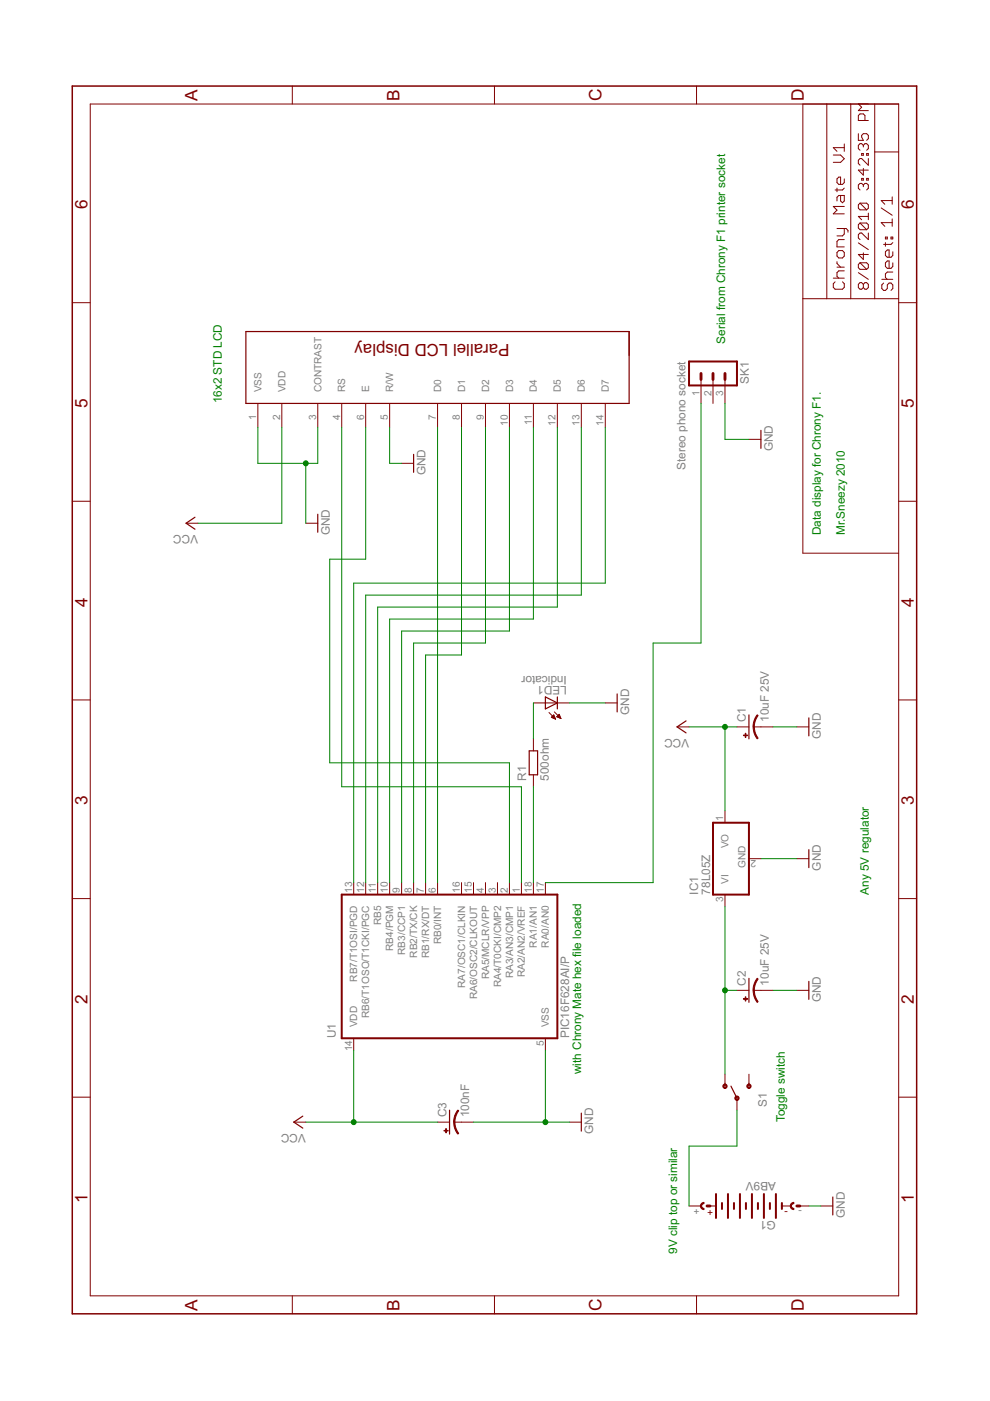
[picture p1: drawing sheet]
<svg xmlns="http://www.w3.org/2000/svg" width="210mm" height="297mm" viewBox="0 0 210 297" stroke-linecap="round" stroke-linejoin="round" font-family="sans-serif">
<g fill="#800000" stroke="#800000" stroke-width=".21">
<path d="M185.5 22.1h5z"/>
<path d="M180.4 22.1h5.1z"/>
<path d="M175.3 22.1h5.1z"/>
<path d="M170.2 22.1h5.1z"/>
<path d="M170.2 117.3h20.3z"/>
<path d="M170.2 63.3v54z"/>
<path d="M170.2 22.1v41.2z"/>
<path d="M185.5 32.2h5z"/>
<path d="M185.5 22.1v10.1z"/>
<path d="M185.5 32.2v31.1z"/>
<path d="M185.5 63.3h5z"/>
<path d="M180.4 63.3h5.1z"/>
<path d="M180.4 22.1v41.2z"/>
<path d="M175.3 63.3h5.1z"/>
<path d="M175.3 22.1v41.2z"/>
<path d="M170.2 63.3h5.1z"/>
<path d="M177.1 59.8l-.4 .4z"/>
<path d="M176.7 60.2v.7z"/>
<path d="M176.7 60.9l.4 .4z"/>
<path d="M177.1 61.3h1.5z"/>
<path d="M179 60.9l-.4 .4z"/>
<path d="M179 60.2v.7z"/>
<path d="M178.6 59.8l.4 .4z"/>
<path d="M176.7 59h2.3z"/>
<path d="M177.5 58.6l.3 .4z"/>
<path d="M177.5 57.8v.8z"/>
<path d="M177.5 57.8l.3-.4z"/>
<path d="M177.8 57.4h1.2z"/>
<path d="M177.5 56.6h1.5z"/>
<path d="M177.5 55.9l.7 .7z"/>
<path d="M177.5 55.5v.4z"/>
<path d="M179 53.5v.8z"/>
<path d="M178.6 53.1l.4 .4z"/>
<path d="M177.8 53.1h.8z"/>
<path d="M177.8 53.1l-.3 .4z"/>
<path d="M177.5 53.5v.8z"/>
<path d="M177.5 54.3l.3 .4z"/>
<path d="M177.8 54.7h.8z"/>
<path d="M179 54.3l-.4 .4z"/>
<path d="M177.5 52.3h1.5z"/>
<path d="M177.5 51.2v1.1z"/>
<path d="M177.5 51.2l.3-.4z"/>
<path d="M177.8 50.8h1.2z"/>
<path d="M177.5 50h1.1z"/>
<path d="M179 49.6l-.4 .4z"/>
<path d="M179 48.5v1.1z"/>
<path d="M177.5 48.5h1.9z"/>
<path d="M179.4 48.5l.4 .4z"/>
<path d="M179.8 48.9v.3z"/>
<path d="M176.7 45.3h2.3z"/>
<path d="M176.7 45.3l.8-.7z"/>
<path d="M176.7 43.8l.8 .8z"/>
<path d="M176.7 43.8h2.3z"/>
<path d="M177.5 41.8v.8z"/>
<path d="M177.8 41.4l-.3 .4z"/>
<path d="M177.8 41.4h1.2z"/>
<path d="M179 41.4v1.2z"/>
<path d="M179 42.6l-.4 .4z"/>
<path d="M178.2 42.6l.4 .4z"/>
<path d="M178.2 41.4v1.2z"/>
<path d="M177.1 40.3h1.5z"/>
<path d="M179 39.9l-.4 .4z"/>
<path d="M177.5 39.9v.8z"/>
<path d="M179 37.9v.8z"/>
<path d="M179 38.7l-.4 .4z"/>
<path d="M177.8 39.1h.8z"/>
<path d="M177.5 38.7l.3 .4z"/>
<path d="M177.5 37.9v.8z"/>
<path d="M177.8 37.5l-.3 .4z"/>
<path d="M177.8 37.5h.4z"/>
<path d="M178.2 37.5v1.6z"/>
<path d="M176.7 34.4h1.5z"/>
<path d="M178.2 34.4l.8-.7z"/>
<path d="M178.2 32.9l.8 .8z"/>
<path d="M176.7 32.9h1.5z"/>
<path d="M176.7 31.3l.8 .8z"/>
<path d="M176.7 31.3h2.3z"/>
<path d="M179 30.5v1.6z"/>
<path d="M182 61l.4 .3z"/>
<path d="M182 60.3v.7z"/>
<path d="M182.4 59.9l-.4 .4z"/>
<path d="M182.4 59.9h.3z"/>
<path d="M182.7 59.9l.3 .4z"/>
<path d="M183.4 59.9l-.4 .4z"/>
<path d="M183.4 59.9h.3z"/>
<path d="M183.7 59.9l.4 .4z"/>
<path d="M184.1 60.3v.7z"/>
<path d="M183.7 61.3l.4-.3z"/>
<path d="M183.4 61.3h.3z"/>
<path d="M183 61l.4 .3z"/>
<path d="M182.7 61.3l.3-.3z"/>
<path d="M182.4 61.3h.3z"/>
<path d="M183 60.3v.7z"/>
<path d="M182 57.8l2.1 1.4z"/>
<path d="M182.4 57.1h1.3z"/>
<path d="M182 56.8l.4 .3z"/>
<path d="M182 56.1v.7z"/>
<path d="M182 56.1l.4-.4z"/>
<path d="M182.4 55.7h1.3z"/>
<path d="M183.7 55.7l.4 .4z"/>
<path d="M184.1 56.1v.7z"/>
<path d="M183.7 57.1l.4-.3z"/>
<path d="M182.4 55.7l1.3 1.4z"/>
<path d="M182 54h2.1z"/>
<path d="M182 54l1 1z"/>
<path d="M183 53.6v1.4z"/>
<path d="M182 51.5l2.1 1.4z"/>
<path d="M184.1 49.4v1.4z"/>
<path d="M182.7 49.4l1.4 1.4z"/>
<path d="M182.4 49.4h.3z"/>
<path d="M182 49.7l.4-.3z"/>
<path d="M182 49.7v.8z"/>
<path d="M182 50.5l.4 .3z"/>
<path d="M182.4 48.7h1.3z"/>
<path d="M182 48.3l.4 .4z"/>
<path d="M182 47.6v.7z"/>
<path d="M182 47.6l.4-.3z"/>
<path d="M182.4 47.3h1.3z"/>
<path d="M183.7 47.3l.4 .3z"/>
<path d="M184.1 47.6v.7z"/>
<path d="M184.1 48.3l-.4 .4z"/>
<path d="M182.4 47.3l1.3 1.4z"/>
<path d="M182 45.9l.7 .7z"/>
<path d="M182 45.9h2.1z"/>
<path d="M184.1 45.2v1.4z"/>
<path d="M182.4 44.5h1.3z"/>
<path d="M182 44.1l.4 .4z"/>
<path d="M182 43.4v.7z"/>
<path d="M182.4 43.1l-.4 .3z"/>
<path d="M182.4 43.1h1.3z"/>
<path d="M183.7 43.1l.4 .3z"/>
<path d="M184.1 43.4v.7z"/>
<path d="M184.1 44.1l-.4 .4z"/>
<path d="M182.4 43.1l1.3 1.4z"/>
<path d="M182 39.9l.4 .4z"/>
<path d="M182 39.2v.7z"/>
<path d="M182 39.2l.4-.3z"/>
<path d="M182.4 38.9h.3z"/>
<path d="M182.7 38.9l.3 .3z"/>
<path d="M183 39.2v.4z"/>
<path d="M183 39.2l.4-.3z"/>
<path d="M183.4 38.9h.3z"/>
<path d="M183.7 38.9l.4 .3z"/>
<path d="M184.1 39.2v.7z"/>
<path d="M184.1 39.9l-.4 .4z"/>
<path d="M182.7 37.8v.4z"/>
<path d="M182.7 37.8h.3z"/>
<path d="M183 37.8v.4z"/>
<path d="M182.7 38.2h.3z"/>
<path d="M183.7 37.8v.4z"/>
<path d="M183.7 37.8h.4z"/>
<path d="M184.1 37.8v.4z"/>
<path d="M183.7 38.2h.4z"/>
<path d="M182 36.1h2.1z"/>
<path d="M182 36.1l1 1z"/>
<path d="M183 35.7v1.4z"/>
<path d="M184.1 33.6v1.4z"/>
<path d="M182.7 33.6l1.4 1.4z"/>
<path d="M182.4 33.6h.3z"/>
<path d="M182.4 33.6l-.4 .4z"/>
<path d="M182 34v.7z"/>
<path d="M182 34.7l.4 .3z"/>
<path d="M182.7 32.6v.3z"/>
<path d="M182.7 32.6h.3z"/>
<path d="M183 32.6v.3z"/>
<path d="M182.7 32.9h.3z"/>
<path d="M183.7 32.6v.3z"/>
<path d="M183.7 32.6h.4z"/>
<path d="M184.1 32.6v.3z"/>
<path d="M183.7 32.9h.4z"/>
<path d="M182 31.5l.4 .4z"/>
<path d="M182 30.8v.7z"/>
<path d="M182 30.8l.4-.3z"/>
<path d="M182.4 30.5h.3z"/>
<path d="M182.7 30.5l.3 .3z"/>
<path d="M183 30.8v.4z"/>
<path d="M183.4 30.5l-.4 .3z"/>
<path d="M183.4 30.5h.3z"/>
<path d="M183.7 30.5l.4 .3z"/>
<path d="M184.1 30.8v.7z"/>
<path d="M183.7 31.9l.4-.4z"/>
<path d="M182 28.3v1.5z"/>
<path d="M182 29.8h1z"/>
<path d="M182.7 29.1l.3 .7z"/>
<path d="M182.7 28.7v.4z"/>
<path d="M182.7 28.7l.3-.4z"/>
<path d="M183 28.3h.7z"/>
<path d="M183.7 28.3l.4 .4z"/>
<path d="M184.1 28.7v.7z"/>
<path d="M184.1 29.4l-.4 .4z"/>
<path d="M182 25.5h2.1z"/>
<path d="M182 24.5v1z"/>
<path d="M182 24.5l.4-.3z"/>
<path d="M182.4 24.2h.6z"/>
<path d="M183 24.2l.4 .3z"/>
<path d="M183.4 24.5v1z"/>
<path d="M182 23.5h2.1z"/>
<path d="M182.7 22.7l-.7 .8z"/>
<path d="M182 22l.7 .7z"/>
<path d="M182 22h2.1z"/>
<path d="M186.8 47.2l.8 .8z"/>
<path d="M186.8 47.2h2.4z"/>
<path d="M189.2 46.4v1.6z"/>
<path d="M186.8 44.1l2.4 1.5z"/>
<path d="M186.8 42.5l.8 .8z"/>
<path d="M186.8 42.5h2.4z"/>
<path d="M189.2 41.7v1.6z"/>
<path d="M187.3 60l-.3 .4z"/>
<path d="M187 60.4v.8z"/>
<path d="M187 61.2l.3 .4z"/>
<path d="M187.3 61.6h.4z"/>
<path d="M187.7 61.6l.4-.4z"/>
<path d="M188.1 60.4v.8z"/>
<path d="M188.5 60l-.4 .4z"/>
<path d="M188.5 60h.4z"/>
<path d="M188.9 60l.4 .4z"/>
<path d="M189.3 60.4v.8z"/>
<path d="M189.3 61.2l-.4 .4z"/>
<path d="M187 59.2h2.3z"/>
<path d="M187.7 58.8l.4 .4z"/>
<path d="M187.7 58.1v.7z"/>
<path d="M187.7 58.1l.4-.4z"/>
<path d="M188.1 57.7h1.2z"/>
<path d="M189.3 55.7v.8z"/>
<path d="M189.3 56.5l-.4 .4z"/>
<path d="M188.1 56.9h.8z"/>
<path d="M187.7 56.5l.4 .4z"/>
<path d="M187.7 55.7v.8z"/>
<path d="M187.7 55.7l.4-.4z"/>
<path d="M188.1 55.3h.4z"/>
<path d="M188.5 55.3v1.6z"/>
<path d="M189.3 53.4v.8z"/>
<path d="M189.3 54.2l-.4 .3z"/>
<path d="M188.1 54.5h.8z"/>
<path d="M187.7 54.2l.4 .3z"/>
<path d="M187.7 53.4v.8z"/>
<path d="M187.7 53.4l.4-.4z"/>
<path d="M188.1 53h.4z"/>
<path d="M188.5 53v1.5z"/>
<path d="M187.3 51.8h1.6z"/>
<path d="M188.9 51.8l.4-.4z"/>
<path d="M187.7 51.4v.8z"/>
<path d="M187.7 50.3v.4z"/>
<path d="M187.7 50.3h.4z"/>
<path d="M188.1 50.3v.4z"/>
<path d="M187.7 50.7h.4z"/>
<path d="M188.9 50.3v.4z"/>
<path d="M188.9 50.3h.4z"/>
<path d="M189.3 50.3v.4z"/>
<path d="M188.9 50.7h.4z"/>
<path d="M19.1 274.7h171.4z"/>
<path d="M62 274.7v3.9z"/>
<path d="M104.8 274.7v3.9z"/>
<path d="M147.7 274.7v3.9z"/>
<path d="M190.5 22.1v252.6z"/>
<path d="M190.5 232.6h3.9z"/>
<path d="M190.5 190.5h3.9z"/>
<path d="M190.5 148.4h3.9z"/>
<path d="M190.5 106.3h3.9z"/>
<path d="M190.5 64.2h3.9z"/>
<path d="M19.1 22.1h171.4z"/>
<path d="M62 18.2v3.9z"/>
<path d="M104.8 18.2v3.9z"/>
<path d="M147.7 18.2v3.9z"/>
<path d="M19.1 22.1v252.6z"/>
<path d="M15.3 232.6h3.8z"/>
<path d="M15.3 190.5h3.8z"/>
<path d="M15.3 148.4h3.8z"/>
<path d="M15.3 106.3h3.8z"/>
<path d="M15.3 64.2h3.8z"/>
<path d="M115.6 187.1v2.6z"/>
<path d="M113.1 187.1v2.6z"/>
<path d="M110.6 187.1v2.6z"/>
<path d="M108 187.1v2.6z"/>
<path d="M105.5 187.1v2.6z"/>
<path d="M92.8 187.1v2.6z"/>
<path d="M90.2 187.1v2.6z"/>
<path d="M87.7 187.1v2.6z"/>
<path d="M85.2 187.1v2.6z"/>
<path d="M82.6 187.1v2.6z"/>
<path d="M80.1 187.1v2.6z"/>
<path d="M77.5 187.1v2.6z"/>
<path d="M75 187.1v2.6z"/>
<path d="M115.6 220.1v2.6z"/>
<path d="M75 220.1v2.6z"/>
<path d="M102.9 187.1v2.6z"/>
<path d="M100.4 187.1v2.6z"/>
<path d="M97.9 187.1v2.6z"/>
<path d="M54.7 85.5v5.1z"/>
<path d="M59.8 85.5v5.1z"/>
<path d="M67.4 85.5v5.1z"/>
<path d="M72.5 85.5v5.1z"/>
<path d="M77.5 85.5v5.1z"/>
<path d="M82.6 85.5v5.1z"/>
<path d="M92.8 85.5v5.1z"/>
<path d="M97.9 85.5v5.1z"/>
<path d="M102.9 85.5v5.1z"/>
<path d="M108 85.5v5.1z"/>
<path d="M113.1 85.5v5.1z"/>
<path d="M118.2 85.5v5.1z"/>
<path d="M123.3 85.5v5.1z"/>
<path d="M128.3 85.5v5.1z"/>
<path d="M153.7 189.7v2.5z"/>
<path d="M158.8 182.1h2.5z"/>
<path d="M153.7 171.9v2.5z"/>
<path d="M159.8 154.1h1.5z"/>
<path d="M156.3 154.1h2.5z"/>
<path d="M161.3 154.1h2.6z"/>
<path d="M159.8 210h1.5z"/>
<path d="M156.3 210h2.5z"/>
<path d="M161.3 210h2.6z"/>
<path d="M96.3 237.9h1.6z"/>
<path d="M92.8 237.9h2.5z"/>
<path d="M97.9 237.9h2.5z"/>
<path d="M85.2 98.2h2.5z"/>
<path d="M169 182.1h2.5z"/>
<path d="M169 154.1h2.5z"/>
<path d="M169 210h2.5z"/>
<path d="M64.8 110.9h2.6z"/>
<path d="M120.7 237.9h2.6z"/>
<path d="M156.3 232.8v2.6z"/>
<path d="M158.8 227.8v2.5z"/>
<path d="M158.8 229.7v.6z"/>
<path d="M153.7 229.7v.6z"/>
<path d="M153.7 227.8v2.5z"/>
<path d="M165.8 255.7h1.9z"/>
<path d="M150.5 255.7h1.3z"/>
<path d="M146.1 255.7h2.5z"/>
<path d="M169 255.7h2.5z"/>
<path d="M143.6 154.1h2.5z"/>
<path d="M39.5 110.9h2.5z"/>
<path d="M62.3 237.9h2.5z"/>
<path d="M174 255.7h2.6z"/>
<path d="M148.6 80.5v5z"/>
<path d="M151.2 80.5v5z"/>
<path d="M153.7 80.5v5z"/>
<path d="M158.8 93.2h2.5z"/>
<path d="M118.2 149h2.5z"/>
<path d="M113.1 149h2.5z"/>
<path d="M115.6 149h2.6z"/>
<path d="M116.4 151.1l1.4 1.4z"/>
<path d="M117.5 150.9l1.4 1.4z"/>
<path d="M116.9 152.1l.9 .4z"/>
<path d="M116.9 152.1l.5-.5z"/>
<path d="M117.4 151.6l.4 .9z"/>
<path d="M117.7 152.3v.1z"/>
<path d="M117.6 152v.4z"/>
<path d="M117.5 151.8v.5z"/>
<path d="M117.4 151.6v.7z"/>
<path d="M117.2 151.7v.5z"/>
<path d="M117.1 151.8v.4z"/>
<path d="M117 152v.1z"/>
<path d="M118 152l.9 .3z"/>
<path d="M118 152l.6-.6z"/>
<path d="M118.6 151.4l.3 .9z"/>
<path d="M118.8 152.1v.2z"/>
<path d="M118.7 151.8v.4z"/>
<path d="M118.6 151.5v.7z"/>
<path d="M118.4 151.5v.6z"/>
<path d="M118.3 151.7v.4z"/>
<path d="M118.2 151.8v.2z"/>
<path d="M128.3 149h2.6z"/>
<path d="M113.1 156.7v2.5z"/>
<path d="M113.1 164.3v2.5z"/>
<path d="M160.5 151.6l.2 .1-.6 1.4-.2 1h-.2l.2-1.3z" fill-rule="evenodd"/>
<path d="M159.7 154.1h.2l.2 1 .6 1.4-.2 .2-.6-1.3z" fill-rule="evenodd"/>
<path d="M160.5 207.4l.2 .2-.6 1.4-.2 1h-.2l.2-1.4z" fill-rule="evenodd"/>
<path d="M159.7 210h.2l.2 1 .6 1.4-.2 .1-.6-1.2z" fill-rule="evenodd"/>
<path d="M97.1 235.4l.2 .1-.7 1.4-.2 1h-.2l.2-1.3z" fill-rule="evenodd"/>
<path d="M96.2 237.9h.3l.1 1 .7 1.4-.2 .2-.7-1.2z" fill-rule="evenodd"/>
<path d="M153.4 230a.46 .46 0 0 1 .7 .1 .46 .46 0 0 1-.4 .7v-.3a.26 .26 0 0 1-.2-.3 .26 .26 0 0 1 .4-.1 .26 .26 0 0 1-.1 .4l-.1 .3a.46 .46 0 0 1-.4-.3 .46 .46 0 0 1 .1-.5z" fill-rule="evenodd"/>
<path d="M158.4 230a.46 .46 0 0 1 .8 .1 .46 .46 0 0 1-.4 .7v-.3a.26 .26 0 0 1-.2-.3 .26 .26 0 0 1 .4-.1 .26 .26 0 0 1-.1 .4l-.1 .3a.46 .46 0 0 1-.4-.3 .46 .46 0 0 1 0-.5z" fill-rule="evenodd"/>
<path d="M155.9 232.6a.46 .46 0 0 1 .8 0 .46 .46 0 0 1-.4 .7v-.2a.26 .26 0 0 1-.3-.4 .26 .26 0 0 1 .4-.1 .26 .26 0 0 1 0 .5l-.1 .2a.46 .46 0 0 1-.5-.3 .46 .46 0 0 1 .1-.4z" fill-rule="evenodd"/>
<path d="M148.7 255.1l.6-.2v.3a.51 .51 0 0 0-.5 .5 .51 .51 0 0 0 .5 .5v.3a.76 .76 0 0 1-.7-.5 .76 .76 0 0 1 .1-.9z" fill-rule="evenodd"/>
<path d="M167.8 255.1l.5-.2v.3a.51 .51 0 0 0-.5 .5 .51 .51 0 0 0 .5 .5v.3a.77 .77 0 0 1-.7-.5 .77 .77 0 0 1 .2-.9z" fill-rule="evenodd"/>
</g>
<g fill="#800000" stroke="#800000" stroke-width=".32">
<path d="M15.3 278.6h179.1z"/>
<path d="M194.4 18.2v260.4z"/>
<path d="M15.3 18.2h179.1z"/>
<path d="M15.3 18.2v260.4z"/>
</g>
<g fill="#800000" stroke="#800000" stroke-width=".42">
<path d="M118.2 189.7v30.4z"/>
<path d="M72.5 220.1h45.7z"/>
<path d="M72.5 189.7v30.4z"/>
<path d="M72.5 189.7h45.7z"/>
<path d="M158.8 174.4v15.3z"/>
<path d="M151.2 174.4h7.6z"/>
<path d="M151.2 174.4v15.3z"/>
<path d="M151.2 189.7h7.6z"/>
<path d="M165.8 255.7v.6z"/>
<path d="M165.8 255.1v.6z"/>
<path d="M164.5 253.2v5z"/>
<path d="M163.2 255.1v1.2z"/>
<path d="M151.8 255.7v2.5z"/>
<path d="M151.8 253.2v2.5z"/>
<path d="M162 253.2v5z"/>
<path d="M160.7 255.1v1.2z"/>
<path d="M159.4 253.2v5z"/>
<path d="M158.2 255.1v1.2z"/>
<path d="M156.9 253.2v5z"/>
<path d="M155.6 255.1v1.2z"/>
<path d="M154.3 253.2v5z"/>
<path d="M153.1 255.1v1.2z"/>
<path d="M146.1 76.6v5.1z"/>
<path d="M146.1 76.6h10.2z"/>
<path d="M146.1 81.7h10.2z"/>
<path d="M156.3 76.6v5.1z"/>
</g>
<g fill="#800000" stroke="#800000" stroke-width=".25">
<path d="M52.1 85.5h81.3z"/>
<path d="M133.4 70.3v15.2z"/>
<path d="M133.4 70.3v5.1z"/>
<path d="M52.1 70.3h81.3z"/>
<path d="M52.1 70.3v15.2z"/>
<path d="M158.8 151.6v5.1z"/>
<path d="M158.8 207.4v5.1z"/>
<path d="M95.3 235.4v5.1z"/>
<path d="M87.7 96.3v3.8z"/>
<path d="M171.5 180.1v3.9z"/>
<path d="M171.5 152.2v3.8z"/>
<path d="M171.5 208.1v3.8z"/>
<path d="M67.4 109v3.8z"/>
<path d="M123.3 236v3.8z"/>
<path d="M155 230.3l1.3 2.5z"/>
<path d="M143.6 154.1l1.9-1.3z"/>
<path d="M143.6 154.1l1.9 1.3z"/>
<path d="M39.5 110.9l1.8-1.2z"/>
<path d="M39.5 110.9l1.8 1.3z"/>
<path d="M62.3 237.9l1.9-1.3z"/>
<path d="M62.3 237.9l1.9 1.3z"/>
<path d="M176.6 253.8v3.8z"/>
<path d="M161.3 91.2v3.9z"/>
<path d="M115.6 147.8l2.6 1.2z"/>
<path d="M115.6 150.3l2.6-1.3z"/>
<path d="M118.2 147.8v1.2z"/>
<path d="M118.2 149v1.3z"/>
<path d="M115.6 147.8v1.2z"/>
<path d="M115.6 149v1.3z"/>
<path d="M130.9 147.1v3.8z"/>
<path d="M114 159.2v5.1z"/>
<path d="M112.2 159.2v5.1z"/>
<path d="M112.2 159.2h1.8z"/>
<path d="M112.2 164.3h1.8z"/>
</g>
<g fill="#800000" stroke="#800000" stroke-width=".21">
<path d="M158 155.5h.1v.9h-.1z"/>
<path d="M157.6 155.9h.9v.1h-.9z"/>
<path d="M158 211.3h.1v.9h-.1z"/>
<path d="M157.6 211.7h.9v.2h-.9z"/>
<path d="M94.5 239.3h.1v.9h-.1z"/>
<path d="M94.1 239.7h.9v.1h-.9z"/>
</g>
<g fill="#800000" stroke="#800000" stroke-width=".61">
<path d="M149.9 255.7h.6z"/>
<path d="M169 255.7h.6z"/>
<path d="M153.7 79.2v1.3z"/>
<path d="M151.2 79.2v1.3z"/>
<path d="M148.6 79.2v1.3z"/>
</g>
<g fill="#008000" stroke="#008000" stroke-width=".21">
<path d="M92.8 90.6v96.5z"/>
<path d="M90.2 138.9v48.2z"/>
<path d="M90.2 138.9h7.7z"/>
<path d="M97.9 90.6v48.3z"/>
<path d="M87.7 136.3v50.8z"/>
<path d="M87.7 136.3h15.2z"/>
<path d="M102.9 90.6v45.7z"/>
<path d="M85.2 133.8v53.3z"/>
<path d="M85.2 133.8h22.8z"/>
<path d="M108 90.6v43.2z"/>
<path d="M82.6 131.3v55.8z"/>
<path d="M82.6 131.3h30.5z"/>
<path d="M113.1 90.6v40.7z"/>
<path d="M80.1 128.7v58.4z"/>
<path d="M80.1 128.7h38.1z"/>
<path d="M118.2 90.6v38.1z"/>
<path d="M77.5 126.2v60.9z"/>
<path d="M77.5 126.2h45.8z"/>
<path d="M123.3 90.6v35.6z"/>
<path d="M75 123.6v63.5z"/>
<path d="M75 123.6h53.3z"/>
<path d="M128.3 90.6v33z"/>
<path d="M110.6 166.8v20.3z"/>
<path d="M72.5 166.8h38.1z"/>
<path d="M72.5 90.6v76.2z"/>
<path d="M108 161.7v25.4z"/>
<path d="M69.9 161.7h38.1z"/>
<path d="M69.9 118.6v43.1z"/>
<path d="M69.9 118.6h7.6z"/>
<path d="M77.5 90.6v28z"/>
<path d="M82.6 90.6v7.6z"/>
<path d="M82.6 98.2h2.6z"/>
<path d="M54.7 90.6v7.6z"/>
<path d="M54.7 98.2h10.1z"/>
<path d="M64.8 98.2v12.7z"/>
<path d="M64.8 98.2h2.6z"/>
<path d="M67.4 90.6v7.6z"/>
<path d="M100.4 237.9h15.2z"/>
<path d="M115.6 237.9h5.1z"/>
<path d="M115.6 222.7v15.2z"/>
<path d="M163.9 210h5.1z"/>
<path d="M161.3 182.1h7.7z"/>
<path d="M163.9 154.1h5.1z"/>
<path d="M171.5 255.7h2.5z"/>
<path d="M153.7 85.5v7.7z"/>
<path d="M153.7 93.2h5.1z"/>
<path d="M120.7 149h7.6z"/>
<path d="M59.8 90.6v20.3z"/>
<path d="M42 110.9h17.8z"/>
<path d="M64.8 237.9h10.2z"/>
<path d="M75 237.9h17.8z"/>
<path d="M75 222.7v15.2z"/>
<path d="M146.1 154.1h7.6z"/>
<path d="M153.7 154.1h2.6z"/>
<path d="M153.7 154.1v17.8z"/>
<path d="M146.1 243v12.7z"/>
<path d="M146.1 243h10.2z"/>
<path d="M156.3 235.4v7.6z"/>
<path d="M153.7 210v17.8z"/>
<path d="M153.7 192.2v17.8z"/>
<path d="M153.7 210h2.6z"/>
<path d="M148.6 85.5v50.8z"/>
<path d="M138.5 136.3v50.8z"/>
<path d="M138.5 136.3h10.1z"/>
<path d="M115.6 187.1h22.9z"/>
<path d="M113.1 166.8v20.3z"/>
<path d="M113.1 149v7.7z"/>
<circle cx="64.8" cy="98.2" r=".52"/>
<circle cx="115.6" cy="237.9" r=".52"/>
<circle cx="75" cy="237.9" r=".52"/>
<circle cx="153.7" cy="154.1" r=".52"/>
<circle cx="153.7" cy="210" r=".52"/>
</g>
<g font-size="4.1" fill="#800000">
<text x="41.9" y="21.5" transform="rotate(-90 41.9 21.5)">A</text>
<text x="84.7" y="21.5" transform="rotate(-90 84.7 21.5)">B</text>
<text x="127.6" y="21.5" transform="rotate(-90 127.6 21.5)">C</text>
<text x="170.4" y="21.5" transform="rotate(-90 170.4 21.5)">D</text>
<text x="18.5" y="44.4" transform="rotate(-90 18.5 44.4)">6</text>
<text x="193.7" y="44.4" transform="rotate(-90 193.7 44.4)">6</text>
<text x="18.5" y="86.5" transform="rotate(-90 18.5 86.5)">5</text>
<text x="193.7" y="86.5" transform="rotate(-90 193.7 86.5)">5</text>
<text x="18.5" y="128.6" transform="rotate(-90 18.5 128.6)">4</text>
<text x="193.7" y="128.6" transform="rotate(-90 193.7 128.6)">4</text>
<text x="18.5" y="170.8" transform="rotate(-90 18.5 170.8)">3</text>
<text x="193.7" y="170.8" transform="rotate(-90 193.7 170.8)">3</text>
<text x="18.5" y="212.9" transform="rotate(-90 18.5 212.9)">2</text>
<text x="193.7" y="212.9" transform="rotate(-90 193.7 212.9)">2</text>
<text x="18.5" y="255" transform="rotate(-90 18.5 255)">1</text>
<text x="193.7" y="255" transform="rotate(-90 193.7 255)">1</text>
<text x="41.9" y="278" transform="rotate(-90 41.9 278)">A</text>
<text x="84.7" y="278" transform="rotate(-90 84.7 278)">B</text>
<text x="127.6" y="278" transform="rotate(-90 127.6 278)">C</text>
<text x="170.4" y="278" transform="rotate(-90 170.4 278)">D</text>
</g>
<text font-size="4" fill="#800000" x="108" y="72.8" transform="rotate(-180 108 72.8)">Parallel LCD Display</text>
<g font-size="2.8" fill="#008000">
<text x="153.7" y="72.8" transform="rotate(-90 153.7 72.8)">Serial from Chrony F1 printer socket</text>
<text x="47.1" y="85.5" transform="rotate(-90 47.1 85.5)">16x2 STD LCD</text>
<text x="174" y="113.5" transform="rotate(-90 174 113.5)">Data display for Chrony F1.</text>
<text x="179.1" y="113.5" transform="rotate(-90 179.1 113.5)">Mr.Sneezy 2010</text>
<text x="184.2" y="189.7" transform="rotate(-90 184.2 189.7)">Any 5V regulator</text>
<text x="123.2" y="227.8" transform="rotate(-90 123.2 227.8)">with Chrony Mate hex file loaded</text>
<text x="166.4" y="237.9" transform="rotate(-90 166.4 237.9)">Toggle switch</text>
<text x="143.6" y="265.9" transform="rotate(-90 143.6 265.9)">9V clip top or similar</text>
</g>
<g font-size="2.8" fill="#808080">
<text x="158.8" y="81.4" transform="rotate(-90 158.8 81.4)">SK1</text>
<text x="163.9" y="95.7" transform="rotate(-90 163.9 95.7)">GND</text>
<text x="90.2" y="100.8" transform="rotate(-90 90.2 100.8)">GND</text>
<text x="145.3" y="99.7" transform="rotate(-90 145.3 99.7)">Stereo phono socket</text>
<text x="42" y="113.5" transform="rotate(-180 42 113.5)">VCC</text>
<text x="69.9" y="113.5" transform="rotate(-90 69.9 113.5)">GND</text>
<text x="120.2" y="143.3" transform="rotate(-180 120.2 143.3)">Indicator</text>
<text x="120.2" y="145.5" transform="rotate(-180 120.2 145.5)">LED1</text>
<text x="133.4" y="151.6" transform="rotate(-90 133.4 151.6)">GND</text>
<text x="158.2" y="153.1" transform="rotate(-90 158.2 153.1)">C1</text>
<text x="163" y="153.1" transform="rotate(-90 163 153.1)">10uF 25V</text>
<text x="146.1" y="156.7" transform="rotate(-180 146.1 156.7)">VCC</text>
<text x="174" y="156.7" transform="rotate(-90 174 156.7)">GND</text>
<text x="111.6" y="165.5" transform="rotate(-90 111.6 165.5)">R1</text>
<text x="116.4" y="165.5" transform="rotate(-90 116.4 165.5)">500ohm</text>
<text x="174" y="184.6" transform="rotate(-90 174 184.6)">GND</text>
<text x="148" y="189.7" transform="rotate(-90 148 189.7)">IC1</text>
<text x="150.5" y="189.7" transform="rotate(-90 150.5 189.7)">78L05Z</text>
<text x="158.2" y="209" transform="rotate(-90 158.2 209)">C2</text>
<text x="163" y="209" transform="rotate(-90 163 209)">10uF 25V</text>
<text x="174" y="212.5" transform="rotate(-90 174 212.5)">GND</text>
<text x="71.2" y="220.1" transform="rotate(-90 71.2 220.1)">U1</text>
<text x="120.7" y="220.1" transform="rotate(-90 120.7 220.1)">PIC16F628AI/P</text>
<text x="94.7" y="236.9" transform="rotate(-90 94.7 236.9)">C3</text>
<text x="99.5" y="236.9" transform="rotate(-90 99.5 236.9)">100nF</text>
<text x="162.6" y="234.7" transform="rotate(-90 162.6 234.7)">S1</text>
<text x="64.8" y="240.5" transform="rotate(-180 64.8 240.5)">VCC</text>
<text x="125.8" y="240.5" transform="rotate(-90 125.8 240.5)">GND</text>
<text x="164.5" y="250.6" transform="rotate(-180 164.5 250.6)">AB9V</text>
<text x="164.5" y="258.9" transform="rotate(-180 164.5 258.9)">G1</text>
<text x="179.1" y="258.2" transform="rotate(-90 179.1 258.2)">GND</text>
</g>
<g font-size="2.4" fill="#808080">
<text x="55.4" y="83.2" transform="rotate(-90 55.4 83.2)">VSS</text>
<text x="60.5" y="83.2" transform="rotate(-90 60.5 83.2)">VDD</text>
<text x="68.1" y="83.2" transform="rotate(-90 68.1 83.2)">CONTRAST</text>
<text x="73.2" y="83.2" transform="rotate(-90 73.2 83.2)">RS</text>
<text x="78.3" y="83.2" transform="rotate(-90 78.3 83.2)">E</text>
<text x="83.4" y="83.2" transform="rotate(-90 83.4 83.2)">R/W</text>
<text x="93.5" y="83.2" transform="rotate(-90 93.5 83.2)">D0</text>
<text x="98.6" y="83.2" transform="rotate(-90 98.6 83.2)">D1</text>
<text x="103.7" y="83.2" transform="rotate(-90 103.7 83.2)">D2</text>
<text x="108.8" y="83.2" transform="rotate(-90 108.8 83.2)">D3</text>
<text x="113.8" y="83.2" transform="rotate(-90 113.8 83.2)">D4</text>
<text x="118.9" y="83.2" transform="rotate(-90 118.9 83.2)">D5</text>
<text x="124" y="83.2" transform="rotate(-90 124 83.2)">D6</text>
<text x="129.1" y="83.2" transform="rotate(-90 129.1 83.2)">D7</text>
<text x="148.3" y="84" transform="rotate(-90 148.3 84)">1</text>
<text x="150.8" y="84" transform="rotate(-90 150.8 84)">2</text>
<text x="153.4" y="84" transform="rotate(-90 153.4 84)">3</text>
<text x="54.3" y="89.1" transform="rotate(-90 54.3 89.1)">1</text>
<text x="59.4" y="89.1" transform="rotate(-90 59.4 89.1)">2</text>
<text x="67" y="89.1" transform="rotate(-90 67 89.1)">3</text>
<text x="72.1" y="89.1" transform="rotate(-90 72.1 89.1)">4</text>
<text x="77.2" y="89.1" transform="rotate(-90 77.2 89.1)">6</text>
<text x="82.3" y="89.1" transform="rotate(-90 82.3 89.1)">5</text>
<text x="92.4" y="89.1" transform="rotate(-90 92.4 89.1)">7</text>
<text x="97.5" y="89.1" transform="rotate(-90 97.5 89.1)">8</text>
<text x="102.6" y="89.1" transform="rotate(-90 102.6 89.1)">9</text>
<text x="107.7" y="90.2" transform="rotate(-90 107.7 90.2)">10</text>
<text x="112.7" y="90.1" transform="rotate(-90 112.7 90.1)">11</text>
<text x="117.8" y="90.2" transform="rotate(-90 117.8 90.2)">12</text>
<text x="122.9" y="90.2" transform="rotate(-90 122.9 90.2)">13</text>
<text x="128" y="90.2" transform="rotate(-90 128 90.2)">14</text>
<text x="153.4" y="174.1" transform="rotate(-90 153.4 174.1)">1</text>
<text x="154.5" y="179.9" transform="rotate(-90 154.5 179.9)">VO</text>
<text x="158" y="184.1" transform="rotate(-90 158 184.1)">GND</text>
<text x="160.3" y="182.4" transform="rotate(-180 160.3 182.4)">2</text>
<text x="74.6" y="189.3" transform="rotate(-90 74.6 189.3)">13</text>
<text x="77.2" y="189.3" transform="rotate(-90 77.2 189.3)">12</text>
<text x="79.7" y="189.3" transform="rotate(-90 79.7 189.3)">11</text>
<text x="82.3" y="189.3" transform="rotate(-90 82.3 189.3)">10</text>
<text x="84.8" y="189.3" transform="rotate(-90 84.8 189.3)">9</text>
<text x="87.3" y="189.3" transform="rotate(-90 87.3 189.3)">8</text>
<text x="89.9" y="189.3" transform="rotate(-90 89.9 189.3)">7</text>
<text x="92.4" y="189.3" transform="rotate(-90 92.4 189.3)">6</text>
<text x="97.5" y="189.3" transform="rotate(-90 97.5 189.3)">16</text>
<text x="100" y="189.3" transform="rotate(-90 100 189.3)">15</text>
<text x="102.6" y="189.3" transform="rotate(-90 102.6 189.3)">4</text>
<text x="105.1" y="189.3" transform="rotate(-90 105.1 189.3)">3</text>
<text x="107.7" y="189.3" transform="rotate(-90 107.7 189.3)">2</text>
<text x="110.2" y="189.3" transform="rotate(-90 110.2 189.3)">1</text>
<text x="112.7" y="189.3" transform="rotate(-90 112.7 189.3)">18</text>
<text x="115.3" y="189.3" transform="rotate(-90 115.3 189.3)">17</text>
<text x="153.4" y="191.2" transform="rotate(-90 153.4 191.2)">3</text>
<text x="154.5" y="187.3" transform="rotate(-90 154.5 187.3)">VI</text>
<text x="80.8" y="196.2" transform="rotate(-90 80.8 196.2)">RB5</text>
<text x="83.4" y="201.6" transform="rotate(-90 83.4 201.6)">RB4/PGM</text>
<text x="85.9" y="202.4" transform="rotate(-90 85.9 202.4)">RB3/CCP1</text>
<text x="88.5" y="203" transform="rotate(-90 88.5 203)">RB2/TX/CK</text>
<text x="91" y="203.1" transform="rotate(-90 91 203.1)">RB1/RX/DT</text>
<text x="93.5" y="200.2" transform="rotate(-90 93.5 200.2)">RB0/INT</text>
<text x="113.8" y="200.9" transform="rotate(-90 113.8 200.9)">RA1/AN1</text>
<text x="116.4" y="200.9" transform="rotate(-90 116.4 200.9)">RA0/AN0</text>
<text x="75.8" y="208.2" transform="rotate(-90 75.8 208.2)">RB7/T1OSI/PGD</text>
<text x="98.6" y="209.4" transform="rotate(-90 98.6 209.4)">RA7/OSC1/CLKIN</text>
<text x="103.7" y="207.6" transform="rotate(-90 103.7 207.6)">RA5/MCLR/VPP</text>
<text x="106.2" y="209.3" transform="rotate(-90 106.2 209.3)">RA4/T0CKI/CMP2</text>
<text x="108.8" y="207.4" transform="rotate(-90 108.8 207.4)">RA3/AN3/CMP1</text>
<text x="111.3" y="207.2" transform="rotate(-90 111.3 207.2)">RA2/AN2/VREF</text>
<text x="78.3" y="215.9" transform="rotate(-90 78.3 215.9)">RB6/T1OSO/T1CKI/PGC</text>
<text x="101.2" y="211.8" transform="rotate(-90 101.2 211.8)">RA6/OSC2/CLKOUT</text>
<text x="75.8" y="217.8" transform="rotate(-90 75.8 217.8)">VDD</text>
<text x="115.3" y="221.7" transform="rotate(-90 115.3 221.7)">5</text>
<text x="116.4" y="217.8" transform="rotate(-90 116.4 217.8)">VSS</text>
<text x="74.6" y="222.9" transform="rotate(-90 74.6 222.9)">14</text>
<text x="170" y="256" transform="rotate(-180 170 256)">-</text>
</g>
<g font-size="2.4" fill="#800000">
<text x="151.2" y="256.3" transform="rotate(-180 151.2 256.3)">+ +</text>
<text x="167" y="256.3" transform="rotate(-180 167 256.3)">-</text>
</g>
</svg>
